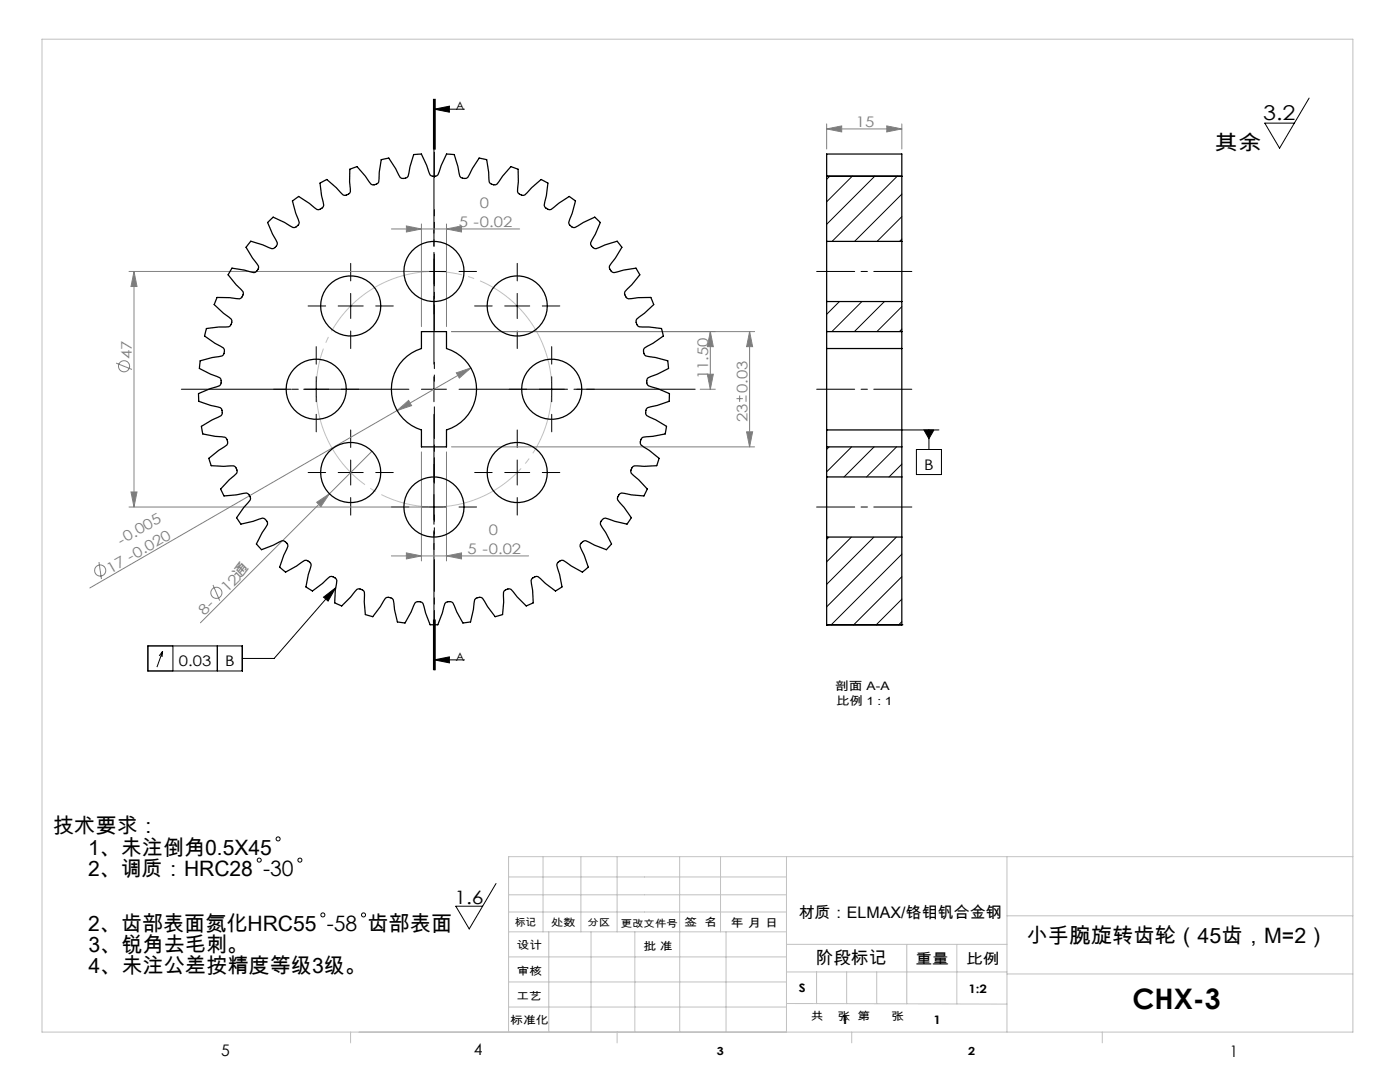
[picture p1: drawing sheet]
<svg xmlns="http://www.w3.org/2000/svg" width="279mm" height="216mm" viewBox="0 0 279 216" stroke-linecap="round" stroke-linejoin="round" font-family="sans-serif">
<g fill="none" stroke="#808080" stroke-width=".2">
<path d="M165 25.7l3-.6v1.2zM165 24.7v5M165 25.7h15M177 25.1l3 .6-3 .6zM180 24.7v5M25.7 54.2h59.9M26.7 54.2l.6 3h-1.2zM26.7 54.2v47M78.1 45.7h25.6M81.1 45.1l3 .6-3 .6zM84.1 44.7v20.5M89.1 45.7l3-.6v1.2z"/>
<path d="M89.1 44.7v20.5M23.2 72.5l3.1 1.2M90.1 66.2h60.5M91.1 74.4l2.9-1-2.3 2zM94 73.4l-14.8 8.5M139.7 77.7h3.1M141.2 74.7h1.2l-.6 3zM141.8 66.2l.6 3h-1.2zM141.8 66.2v11.5M147 79.5h1.2M147.6 78.9v1.3M148.9 78.9v1.3"/>
<path d="M149.6 66.2v23M149.6 66.2l.6 3h-1.2zM26.1 98.2h1.2l-.6 3zM74.2 90l-34.2 34.3M79.2 81.9l2.3-2 .6 1zM79.2 81.9l-61.3 35.4M84.1 90.2v21.7M89.1 90.2v21.7M90.1 89.2h60.5M149 86.2h1.2l-.6 3zM19.8 112.1l.4 3.4M25.7 101.2h59.9"/>
<path d="M42.5 116.7l1.4 3.2M63.2 100.2l2.5-1.7-1.7 2.6zM78.1 110.9h27.4M81.1 110.3l3 .6-3 .6zM89.1 110.9l3-.6v1.2z"/>
<circle cx="24.8" cy="73.1" r="1.11"/>
<circle cx="20" cy="113.8" r="1.11"/>
<circle cx="43.2" cy="118.3" r="1.11"/>
</g>
<g fill="none" stroke="#000" stroke-width=".2">
<path d="M86.5 19.8v10M86.7 19.8v10M86.9 19.8v10M261.3 19.6l-5.9 10-3-5h5.9M86.7 21.8h6M86.7 21.8l3-.6v1.2zM70 58.6v5M84.1 54.2h5M86.6 51.7v5M103.2 58.6v5M60.6 77.7h5M63.1 75.2v5"/>
<path d="M67.5 61.1h5M84.1 77.7h5M86.6 75.2v5M100.7 61.1h5M107.6 77.7h5M110.1 75.2v5M67.5 94.3h5M70 91.8v5M86.6 98.7v5M100.7 94.3h5M103.2 91.8v5M180 85.8h7.4"/>
<path d="M182.9 89.7h5v5h-5zM184.4 85.8h2l-1 1.7zM185.4 85.8v3.9M64.6 119.2l2.4-1.9-1.5 2.6zM67 117.3l-12.3 14.1h-6.3M84.1 101.2h5M29.5 128.9h18.9v5h-18.9zM32.4 130l-.6 .9M32.4 130l-.1 1.1M32.4 130l-1.1 3.1M34.5 128.9v5M43.4 128.9v5"/>
<path d="M86.5 123.7v10M86.7 131.7h6M86.7 131.7l3-.6v1.2zM86.7 123.7v10M86.9 123.7v10zM99 176.3l-5.4 9.1-2.6-4.6h5.3"/>
<circle cx="51.7" cy="171.6" r=".4"/>
<circle cx="55.5" cy="167.4" r=".4"/>
<circle cx="59.9" cy="171.6" r=".4"/>
<circle cx="64.4" cy="182.6" r=".4"/>
<circle cx="72.6" cy="182.6" r=".4"/>
</g>
<path d="M109.1 70.8a23.5 23.5 0 0 0-39.4-9.5 23.5 23.5 0 0 0 10.7 39 23.5 23.5 0 0 0 29-28.2l-.3-1.3" fill="none" stroke="#c0c0c0" stroke-width=".2" stroke-dasharray="30.5 1.3 1.3 1.3" stroke-dashoffset="10" stroke-linecap="butt"/>
<g fill="none" stroke="#000" stroke-width=".2" stroke-dasharray="30.5 1.3 1.3 1.3">
<path d="M70 56.1v-3.5M81.6 54.2h-3.5M86.6 49.2v-3.5M86.6 59.2v3.5M91.6 54.2h3.5M103.2 56.1v-3.5M58.1 77.7h-3.5M63.1 72.7v-3.5M65 61.1h-3.5M68.1 77.7h3.5M70 66.1v3.5M75 61.1h3.5"/>
<path d="M98.2 61.1h-3.5M103.2 66.1v3.5M105.1 77.7h-3.5M108.2 61.1h3.5M110.1 72.7v-3.5M115.1 77.7h3.5M63.1 82.7v3.5M65 94.3h-3.5M70 89.3v-3.5M70 99.3v3.5M75 94.3h3.5M86.6 96.2v-3.5"/>
<path d="M98.2 94.3h-3.5M103.2 89.3v-3.5M103.2 99.3v3.5M108.2 94.3h3.5M110.1 82.7v3.5M81.6 101.2h-3.5M86.6 106.2v3.5M91.6 101.2h3.5"/>
</g>
<path d="M86.6 72.7v-48.5" fill="none" stroke="#000" stroke-width=".2" stroke-dasharray="30.5 1.3 1.3 1.3" stroke-dashoffset="8.2"/>
<path d="M81.6 77.7h-45.4" fill="none" stroke="#000" stroke-width=".2" stroke-dasharray="30.5 1.3 1.3 1.3" stroke-dashoffset="9.7"/>
<path d="M86.6 82.7v47.7" fill="none" stroke="#000" stroke-width=".2" stroke-dasharray="30.5 1.3 1.3 1.3" stroke-dashoffset="8.5"/>
<path d="M91.6 77.7h47.1" fill="none" stroke="#000" stroke-width=".2" stroke-dasharray="30.5 1.3 1.3 1.3" stroke-dashoffset="8.8"/>
<path d="M182 54.2h-19M163 77.7h19M182 101.2h-19" fill="none" stroke="#000" stroke-width=".2" stroke-dasharray="30.5 1.3 1.3 1.3" stroke-dashoffset="22.9"/>
<path d="M86.7 19.8v113.9" fill="none" stroke="#000" stroke-width=".2" stroke-dasharray="6.3 1.3 1.3 1.3 5.1" stroke-dashoffset="-.4"/>
<g fill="none" stroke="#c0c0c0" stroke-width=".2">
<path d="M8.4 7.8h261.6v198.1h-261.6zM101.5 178.5h55.5M101.5 175h55.5M108.4 170.9v15M115.9 170.9v15M123.2 170.9v15M135.6 170.9v15M143.8 170.9v15M157 170.9v35M201 170.9v35M270 170.9h-168.5v35M101.5 195.9h55.5"/>
<path d="M101.5 190.9h55.5M101.5 185.9h55.5M101.5 182h55.5M109.5 185.9v20M118 185.9v20M126.7 185.9v20M135.7 185.9v20M144.9 185.9v20M157 188.4h44M157 193.9h44M163 193.9v6.4M169 193.9v6.4"/>
<path d="M175 193.9v6.4M181 188.4v11.9M191 188.4v11.9M201 194.3h69M201 182.7h69M70 205.9v2.2M101.5 200.9h55.5M123.2 205.9v2.2M157 200.2l44 .2M170 205.9v2.2M220 205.9v2.2"/>
</g>
<g fill="#000">
<path d="M86.7 21.8l3-.6v1.2zM86.7 131.7l3-.6v1.2z"/>
<path d="M64.6 119.2l2.4-1.9-1.5 2.6zM184.4 85.8l1 1.7 1-1.7z"/>
</g>
<g fill="#808080">
<path d="M63.2 100.2l2.5-1.7-1.7 2.6z"/>
<path d="M26.1 98.2h1.2l-.6 3zM26.7 54.2l.6 3h-1.2z"/>
<path d="M81.1 110.3l3 .6-3 .6zM89.1 110.9l3-.6v1.2zM165 25.7l3-.6v1.2zM177 25.1l3 .6-3 .6z"/>
<path d="M89.1 45.7l3-.6v1.2zM81.1 45.1l3 .6-3 .6z"/>
<path d="M91.1 74.4l.6 1 2.3-2zM79.2 81.9l2.9-1-.6-1z"/>
<path d="M141.2 74.7h1.2l-.6 3zM141.8 66.2l.6 3h-1.2z"/>
<path d="M149 86.2h1.2l-.6 3zM149.6 66.2l.6 3h-1.2z"/>
</g>
<g fill="none" stroke="#000" stroke-width=".25">
<path d="M165 35.2h.1M165 35.2v-4.5h15v4.5M165 35.2h15M165 35.2v13M180 35.2h.1M180 35.2v13M53.4 44.4l1.1-1.1 2.3 1.1 1.7 1h.3l.7-.4 .2-.6-.7-1.9-.6-2.4 1.2-.9 2.1 1.4 1.6 1.2 .3 .1 .7-.4 .3-.5-.4-2-.3-2.5 1.3-.7 1.9 1.7 1.4 1.4h.6l.7-.3 .1-.3-.1-2v-2.5l1.5-.6 1.6 1.9 1.1 1.7 .7 .1 .7-.3 .2-.3 .1-1.9 .4-2.5 1.5-.4 1.4 2.2 .9 1.7 .2 .2h.8l.5-.4 .4-1.9 .8-2.5 1.5-.1 1.1 2.3 .6 1.9 .6 .3 .8-.1 .2-.2 .7-1.9 1-2.3 1.6 .1 .7 2.5 .4 1.9 .5 .4h.8l.3-.2 .9-1.7 1.3-2.2 1.5 .4 .4 2.5 .1 1.9 .2 .3 .7 .3 .7-.1 1.1-1.7 1.7-1.9 1 .4 .4 .2v2.5l-.1 2 .4 .5 .7 .2 .3-.1 1.4-1.4 1.9-1.7 1.3 .7-.3 2.5-.4 2 .3 .5 .7 .4 .4-.1 1.5-1.2 2.1-1.4 1.3 .9-.7 2.4-.7 1.9 .1 .3 .5 .6 .6 .1 1.7-1 2.3-1.1 .6 .6 .5 .5-1 2.3-.9 1.7 .1 .7 .6 .5h.3l1.9-.7 2.4-.8 .9 1.2-1.3 2.2-1.2 1.6v.3l.4 .7 .5 .3 1.9-.5 2.5-.4 .8 1.3-1.6 2-1.4 1.4-.1 .3 .3 .7 .5 .4 2-.2h2.5l.1 .3 .5 1.1-1.9 1.7-1.5 1.2-.1 .6 .3 .7 .2 .2h2l2.5 .4 .4 1.4-2.1 1.5-1.7 1-.2 .2 .1 .8 .4 .5 1.9 .3 2.5 .7 .1 1.5-2.2 1.2-1.9 .7-.2 .2v.8l.3 .6 1.9 .6 2.3 .9-.1 1.6-2.3 .8-2 .4-.2 .3-.2 .7 .3 .6 1.8 .9 2.1 1.3-.2 1.5-2.5 .5-2 .1-.2 .2-.3 .8 .1 .6 1.7 1.1 1.9 1.6-.4 1.4-2.6 .2-1.9-.1-.3 .1-.4 .7 .1 .6 1.5 1.3 1.7 1.9-.7 1.4-2.5-.3-1.9-.3-.6 .3-.3 .7 .1 .4 1.3 1.4 1.4 2.1-.9 1.3-2.4-.6-1.9-.6-.6 .3-.4 .6v.3l1.1 1.7 1.1 2.2-1 1.2-2.3-.9-1.8-.9-.6 .2-.5 .6v.3l.8 1.8 .8 2.4-1.2 1-2.2-1.3-1.6-1.1-.6 .1-.6 .5-.1 .4 .6 1.8 .5 2.5-1.3 .8-2.1-1.5-1.4-1.3-.3-.1-.7 .3-.4 .5 .3 2 .1 2.5-.7 .3-.7 .3-1.8-1.8-1.2-1.5-.6-.1-.7 .4-.2 .2v2l-.2 2.5-1.5 .5-1.5-2.1-1-1.6-.3-.2-.8 .1-.5 .4-.2 1.9-.6 2.5-1.5 .2-1.2-2.2-.8-1.8-.3-.2h-.8l-.5 .3-.5 1.9-.9 2.4h-1.6l-.9-2.4-.5-1.9-.2-.2-.8-.2-.6 .3-.7 1.8-1.3 2.2-1.5-.2-.6-2.5-.2-1.9-.2-.3-.8-.2-.6 .2-1 1.6-1.5 2.1-1.5-.5-.2-2.5v-2l-.4-.4-.8-.2-.3 .1-1.2 1.5-1.8 1.8-1.4-.6 .1-2.5 .3-2-.3-.5-.8-.3-.3 .1-1.4 1.3-2 1.5-1.3-.8 .4-2.5 .6-1.8-.1-.4-.6-.5-.6-.1-1.6 1.1-2.2 1.3-1.2-1 .8-2.4 .9-1.8-.3-.6-.6-.5h-.3l-1.7 .9-2.4 .9-1-1.2 1.1-2.2 1.1-1.7-.1-.6-.6-.5-.3-.1-1.9 .6-2.4 .6-.9-1.3 1.5-2.1 1.2-1.4 .1-.4-.3-.7-.5-.3-2 .3-2.5 .3-.5-1.1-.2-.3 1.7-1.9 1.5-1.3 .1-.6-.4-.7-.3-.1-1.9 .1-2.5-.2-.5-1.4 1.9-1.6 1.7-1.1 .1-.6-.2-.8-.3-.2-2-.1-2.4-.5-.3-1.5 2.2-1.3 1.7-.9 .2-.2v-.8l-.3-.6-1.9-.4-2.4-.8-.1-.8v-.8l2.3-.9 1.9-.6 .3-.6v-.8l-.2-.2-1.9-.7-2.2-1.2 .2-1.5 2.4-.7 1.9-.3 .4-.5 .1-.8-.2-.2-1.7-1-2.1-1.5 .4-1.4 2.5-.4h2l.2-.2 .4-.7-.1-.6-1.6-1.2-1.9-1.7 .2-.4 .4-1h2.5l2 .2 .5-.4 .3-.7-.1-.3-1.4-1.4-1.6-2 .8-1.3 2.5 .4 1.9 .5 .5-.3 .4-.7v-.3l-1.2-1.6-1.3-2.2 .9-1.2 2.5 .8 1.8 .7h.3l.6-.5 .1-.7-.9-1.7zM165 48.2v12M165 48.2h15M180 48.2v12M84.1 66.2h5v3.3a8.5 8.5 0 0 1 6 8.2 8.5 8.5 0 0 1-6 8.1v3.4h-5v-3.4a8.5 8.5 0 0 1-6-8.1 8.5 8.5 0 0 1 6-8.2zM165 69.5v16.3"/>
<path d="M165 66.2h15M165 60.2v9.3M165 60.2h15M165 69.5h15M180 69.5v16.3M180 60.2v9.3M165 95.2v12M165 89.2h15M165 85.8v9.4M165 95.2h15M165 85.8h15M180 95.2v12"/>
<path d="M180 85.8v9.4M165 107.2v17.5M165 107.2h15M180 107.2v17.5M165 124.7h.1M165 124.7h15M180 124.7h.1"/>
<circle cx="86.6" cy="54.2" r="6"/>
<circle cx="63.1" cy="77.7" r="6"/>
<circle cx="70" cy="61.1" r="6"/>
<circle cx="103.2" cy="61.1" r="6"/>
<circle cx="110.1" cy="77.7" r="6"/>
<circle cx="70" cy="94.3" r="6"/>
<circle cx="103.2" cy="94.3" r="6"/>
<circle cx="86.6" cy="101.2" r="6"/>
</g>
<g fill="none" stroke="#000" stroke-width=".2">
<path d="M165.6 35.2l-.6 .6M170.1 35.2l-5.1 5.1M174.6 35.2l-9.6 9.6M179.1 35.2l-13 13M180 38.7l-9.5 9.5M180 47.7l-.5 .5M180 43.2l-5 5M167.5 60.2l-2.5 2.5M172 60.2l-6 6M176.5 60.2l-6 6M180 61.2l-5 5M180 65.7l-.5 .5"/>
<path d="M165.5 89.2l-.5 .5M170 89.2l-5 4.9M174.4 89.2l-6 6M178.9 89.2l-6 6M180 92.6l-2.6 2.6M165.4 107.2l-.4 .4M169.9 107.2l-4.9 4.9M174.4 107.2l-9.4 9.4M178.9 107.2l-13.9 13.9M180 110.6l-14.1 14.1M180 115.1l-9.6 9.6M180 119.6l-5.1 5.1"/>
<path d="M180 124.1l-.6 .6"/>
</g>
<text font-size="5.6" x="226" y="201.3">CHX-3</text>
<g font-size="4.2">
<text x="10.6" y="166.3">技术要求：</text>
<text x="17.6" y="170.5">1、未注倒角0.5X45</text>
<text x="17.6" y="174.8">2、调质：HRC28 -30</text>
<text x="17.6" y="185.7">2、齿部表面氮化HRC55 -58 齿部表面</text>
<text x="17.6" y="189.9">3、锐角去毛刺。</text>
<text x="204.9" y="188.1">小手腕旋转齿轮（45齿，M=2）</text>
<text x="17.6" y="194.2">4、未注公差按精度等级3级。</text>
</g>
<g font-size="4.1">
<text x="252.1" y="24">3.2</text>
<text x="242.4" y="30">其余</text>
</g>
<text font-size="3.7" x="90.7" y="180.3">1.6</text>
<text font-size="3.5" x="162.8" y="192.3">阶段标记</text>
<g font-size="3.2">
<text x="159.4" y="183.2">材质：ELMAX/铬钼钒合金钢</text>
<text x="44.2" y="210.6">5</text>
<text x="94.6" y="210.6">4</text>
<text x="245.4" y="210.9">1</text>
</g>
<g font-size="2.9" fill="#808080">
<text x="170.8" y="25.3">15</text>
<text x="95.8" y="41.5">0</text>
<text x="91.5" y="45.3">5 -0.02</text>
<text x="26.3" y="71.6" transform="rotate(-90 26.3 71.6)">47</text>
<text x="141.3" y="75.7" transform="rotate(-90 141.3 75.7)">11.50</text>
<text x="149.2" y="78.5" transform="rotate(-90 149.2 78.5)">0.03</text>
<text x="149.2" y="84.2" transform="rotate(-90 149.2 84.2)">23</text>
<text x="97.6" y="106.7">0</text>
<text x="24.2" y="108.9" transform="rotate(-30 24.2 108.9)">-0.005</text>
<text x="93.3" y="110.5">5 -0.02</text>
<text x="22" y="114.5" transform="rotate(-30 22 114.5)">17 -0.020</text>
<text x="45.3" y="118.4" transform="rotate(-45 45.3 118.4)">12</text>
<text x="47.7" y="116" transform="rotate(-53 47.7 116)">通</text>
<text x="40.8" y="122.8" transform="rotate(-45 40.8 122.8)">8-</text>
</g>
<g font-size="2.9">
<text x="184.4" y="93.8">B</text>
<text x="35.7" y="133">0.03</text>
<text x="44.9" y="133">B</text>
<text x="182.7" y="192.3">重量</text>
<text x="192.8" y="192.4">比例</text>
</g>
<g font-size="2.3">
<text x="91" y="21.9">A</text>
<text x="91" y="131.8">A</text>
<text x="166.7" y="137.7">剖面 A-A</text>
<text x="166.9" y="140.7">比例 1 : 1</text>
<text x="145.8" y="185">年 月 日</text>
<text x="159.4" y="198">S</text>
<text x="193.3" y="198.2">1:2</text>
<text x="167.9" y="204.4">1</text>
<text x="186.3" y="204.4">1</text>
</g>
<g font-size="2.2">
<text x="136.6" y="184.8">签 名</text>
<text x="103.1" y="189.5">设计</text>
<text x="128.4" y="189.5">批 准</text>
<text x="103.1" y="194.5">审核</text>
<text x="103" y="199.6">工艺</text>
<text x="161.8" y="203.5">共</text>
<text x="167.2" y="203.5">张 第</text>
<text x="177.9" y="203.5">张</text>
<text x="101.8" y="204.4">标准化</text>
<text x="143.1" y="210.5">3</text>
<text x="193.2" y="210.5">2</text>
</g>
<g font-size="2.1">
<text x="102.8" y="184.7">标记</text>
<text x="110" y="184.8">处数</text>
</g>
<g font-size="2">
<text x="117.3" y="184.8">分区</text>
<text x="123.9" y="184.9">更改文件号</text>
</g>
</svg>
